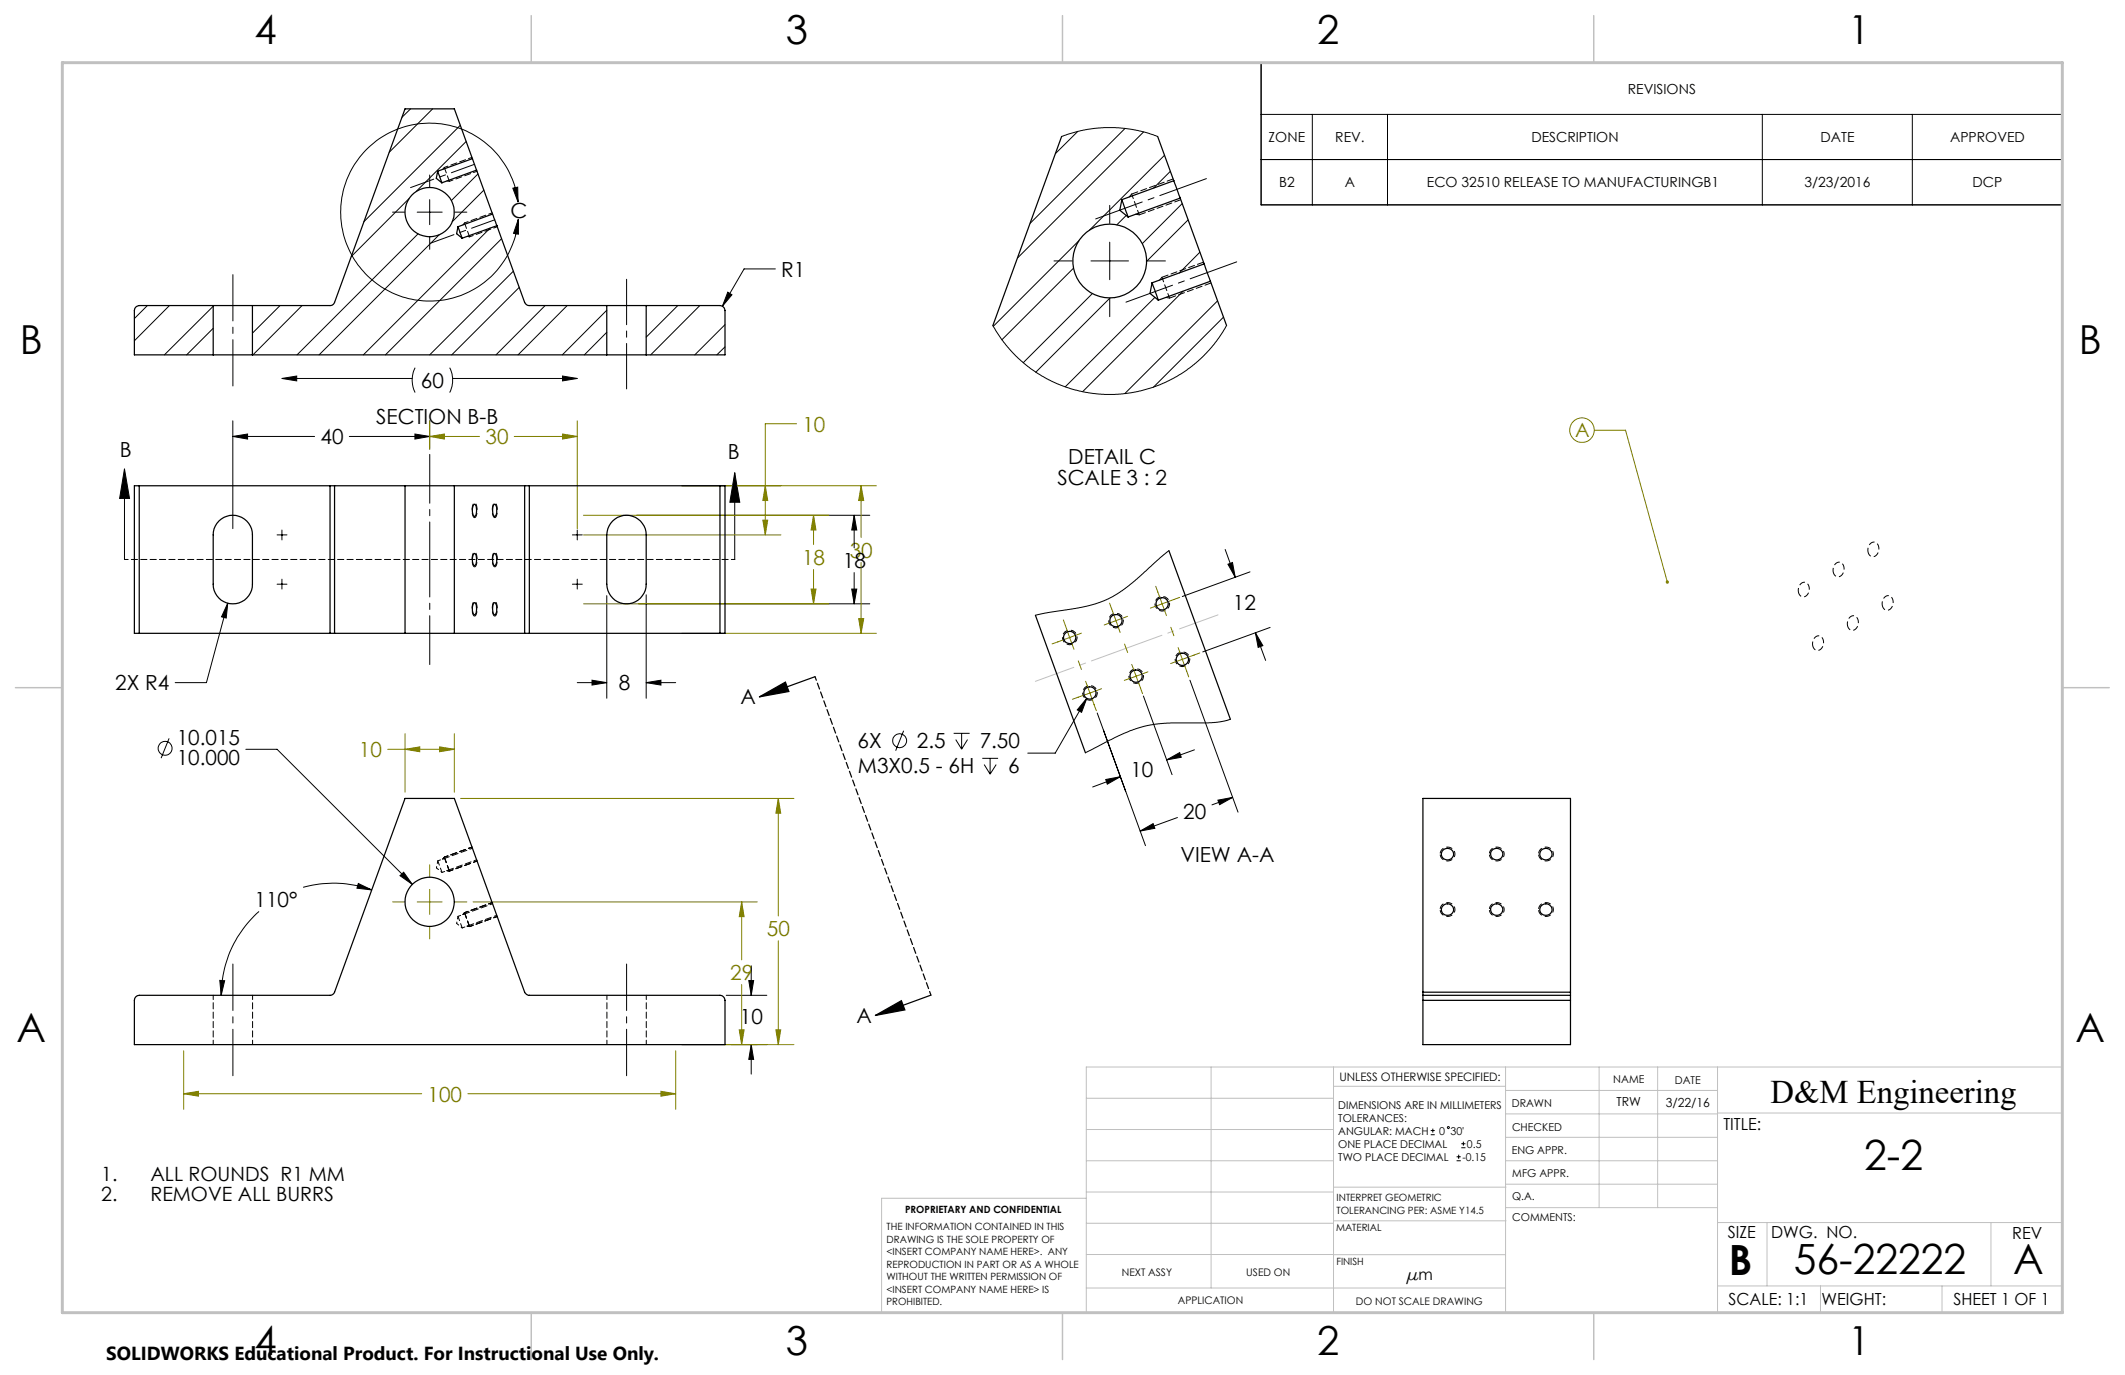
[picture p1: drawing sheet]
<svg xmlns="http://www.w3.org/2000/svg" width="432mm" height="279mm" viewBox="0 0 432 279" stroke-linecap="round" stroke-linejoin="round" font-family="sans-serif">
<g fill="none" stroke="#000" stroke-width=".2">
<path d="M256.3 12.7h162.8v28.9h-162.8zM87.3 35.6v2.4M104.2 38.2l1-.2 .1 3.1zM256.3 32.4h162.8M256.3 23.2h162.8M266.7 23.2v18.4M281.9 23.2v18.4M358.1 23.2v18.4M388.6 23.2v18.4M79.8 43.1h2.4M84.8 43.1h5.1M87.3 40.6v5"/>
<path d="M87.3 48.2v2.5M92.4 43.1h2.5M105.3 41.1a18.1 18.1 0 0 0-27.8-13.1 18.1 18.1 0 0 0 .6 30.7 18.1 18.1 0 0 0 27.2-14.2M105.3 44.5v3.1l-.9-.2zM147.9 59.4l.8 .5-1.9 2.3zM157.6 54.6h-6.4l-4.4 7.6M214.2 53h3.7M221.7 53h7.6M225.5 41.7v3.7M225.5 49.2v7.6M233.1 53h3.7M57.3 76.9l3-.5v1z"/>
<path d="M57.3 76.9h26.4M84.3 74.7a5.6 5.6 0 0 0 0 5.1M91.4 74.7a5.6 5.6 0 0 1 0 5.1M92 76.9h25.3M114.3 76.4l3 .5-3 .5zM225.5 60.6v3.7M25.3 95.3l1 6h-2zM25.3 95.3v18.4M47.3 88.7l3-.5v1zM47.3 85.5v21.9M47.3 88.7h16.6M71 88.7h16.3"/>
<path d="M84.3 88.2l3 .5-3 .5zM87.3 85.5v5.6M149.3 96.1l1 6h-2zM149.3 96.1v17.6M56.3 118.7h2M56.3 108.7h2M57.3 107.7v2M57.3 117.7v2M116.3 118.7h2M116.3 108.7h2M117.3 107.7v2M117.3 117.7v2"/>
<path d="M129.4 104.7h47.3M173.1 119.7h1l-.5 3zM173.6 104.7l.5 3h-1zM173.6 104.7v6.6M173.6 116.3v6.4M249 111.7l2 5.6M249.5 114.7l.9-.4 .6 3zM254 116.2l-13.8 5M46.3 122.6l-.3 3-1-.3zM46.3 122.6l-4.4 16.1h-6.3M117.3 138.7h6M120.3 138.2l3 .5-3 .5z"/>
<path d="M123.3 121v20.9M129.8 122.7h46.9M131.3 138.7l3-.5v1zM131.3 138.7h6M131.3 120.9v21M241.8 138.2l9.8 26.8M255.1 128.6l1.5 2.6-.9 .4zM255.1 128.6l2.1 5.6M258.1 127.5l-13.7 5M34.4 150l-1.7 4.1M50 152.3h6.3l27.5 27.4M183.6 148.5l-1.6 4"/>
<path d="M193.8 149h3.2M194.2 150.3l1.2 1.9M195.4 149v3.2M196.6 150.3l-1.2 1.9M199.6 154.1h3.2M200 155.4l1.2 1.9M201.2 154.1v3.2M202.4 155.4l-1.2 1.9M220.8 141.9l-1 2.8-.9-.4zM220.8 141.9l-6.4 11.1h-5.6M223 144.9l9.8 26.9M224.2 148.4l4.5 12.4"/>
<path d="M224.7 158.4l2.9-.6-2.6 1.5zM227.6 157.8l-5.6 2.1M232.3 141.4l5.9 16M237.1 154.4l2.6-1.5 .3 1zM242.7 152.4l-5.6 2M72.8 179.5l2.7 1.3-3-.3zM81.3 177.9l.7-.7 1.8 2.5zM231.7 168.9l2.6-1.5 .4 .9zM239.3 166.1l-7.6 2.8M247.5 162.6l3-.6-2.7 1.5zM250.5 162l-4.2 1.5M44.7 199.2l.9 .1-.7 2.9z"/>
<path d="M52.6 185.2a22.7 22.7 0 0 0-7.7 17M61.6 180.3a22.6 22.6 0 0 1 13.9 .5M152.2 199.2h.9l-.5 3zM152.6 196.3v5.9M147.6 202.2h8.2M148.6 212.3h7.2M152.6 212.3l.5 3h-.9zM152.6 212.3v6M290.7 230.6h.8M290.7 229.7h.8M291.1 229.3v.9M296 235.9h.8"/>
<path d="M296 235.1h.8M296.4 234.6v.9M296.9 233.2h.9M296.9 232.4h.9M297.4 232v.8"/>
<circle cx="33.6" cy="152.1" r="1.41"/>
<circle cx="182.8" cy="150.5" r="1.41"/>
<circle cx="294.3" cy="229.1" r=".21"/>
</g>
<path d="M165.6 137.5l-11.3 4.1M154.3 141.6l5.3-3 .7 1.9zM177.9 206.3l5.3-3 .7 1.9zM189.2 202.2l-11.3 4.1" fill="none" stroke="#000" stroke-width=".25"/>
<g fill="none" stroke="#808000" stroke-width=".2">
<path d="M87.3 85.5v5.8M87.3 88.7h10.1M87.3 88.7l3-.5v1zM104.5 88.7h12.8M114.3 88.2l3 .5-3 .5zM117.3 85.5v21.9M138.5 98.7h39.6M155.5 98.7l.5 3h-1zM161.9 86.1h-6.4v22.6M175 98.7v10.5M175 98.7l.5 3h-1zM324 87.4h6.3l8.5 30.9"/>
<path d="M118.6 108.7h40.1M118.6 104.7h49.9M155 105.7h1l-.5 3zM164.8 119.7h1l-.5 3zM165.3 104.7l.5 3h-1zM165.3 104.7v6M165.3 115.7v7M175 114.3v14.4M234.8 119.1l2.2 6M118.6 122.7h49.9M138.5 128.7h39.6M174.5 125.7h1l-.5 3z"/>
<path d="M216.1 126l1.2 3.5M217.3 129.5l.9 2.4M217.3 129.5l-3.5 1.3M219.7 128.7l-2.4 .8M220.6 138.4l.9 2.4M223.8 139.9l-2.3 .9M225.5 122.6l1.3 3.5M226.8 126.1l.8 2.4M226.8 126.1l-2.4 .9M229.1 125.2l-2.3 .9M230 135l.9 2.4M230.9 137.4l1.3 3.6"/>
<path d="M230.9 137.4l-2.4 .9M233.3 136.5l-2.4 .9M239.4 131.6l.8 2.4M239.7 121.4l-5.9 2.2M240.2 134l1.3 3.5M240.2 134l-2.3 .8M243.8 132.7l-3.6 1.3M78.8 152.3h13.5M82.3 149.1v11.9M82.3 152.3l3-.5v1zM89.3 151.8l3 .5-3 .5zM92.3 149.1v11.9"/>
<path d="M221.5 140.8l1.3 3.6M221.5 140.8l-3.6 1.3M87.3 175.7v2.5M93.6 162.2h67.7M158.2 162.2l.4 3h-.9zM158.2 162.2v23.9M79.8 183.3h2.4M84.8 183.3h5.1M87.3 180.7v5.1M87.3 188.3v2.5M92.4 183.3h2.5M96.1 183.3h57.8"/>
<path d="M150.7 183.3l.5 3h-1zM150.7 183.3v11.8M158.2 191.2v21.1M37.3 213.5v11.9M137.3 213.5v11.9M138.5 212.3h22.8M150.2 209.3h1l-.5 3zM150.7 200.1v12.2M157.7 209.3h.9l-.4 3zM37.3 222.2h48.4M37.3 222.2l3-.4v.9zM95.1 222.2h42.2"/>
<path d="M134.3 221.8l3 .4-3 .5z"/>
<circle cx="321.5" cy="87.4" r="2.49"/>
</g>
<path d="M292.6 173.5a1.45 1.45 0 0 1 1.5-1.5 1.45 1.45 0 0 1 1.5 1.5 1.45 1.45 0 0 1-1.5 1.4h-.2a1.44 1.44 0 0 1-1.3-1.4M302.6 173.5a1.45 1.45 0 0 1 1.5-1.5 1.45 1.45 0 0 1 1.5 1.5 1.45 1.45 0 0 1-1.5 1.4h-.2a1.44 1.44 0 0 1-1.3-1.4M312.6 173.5a1.45 1.45 0 0 1 1.5-1.5 1.45 1.45 0 0 1 1.5 1.5 1.45 1.45 0 0 1-1.5 1.4h-.2a1.44 1.44 0 0 1-1.3-1.4M292.6 184.8a1.45 1.45 0 0 1 1.5-1.5 1.45 1.45 0 0 1 1.5 1.5 1.45 1.45 0 0 1-1.5 1.4h-.2a1.44 1.44 0 0 1-1.3-1.4M302.6 184.8a1.45 1.45 0 0 1 1.5-1.5 1.45 1.45 0 0 1 1.5 1.5 1.45 1.45 0 0 1-1.5 1.4h-.2a1.44 1.44 0 0 1-1.3-1.4M312.6 184.8a1.45 1.45 0 0 1 1.5-1.5 1.45 1.45 0 0 1 1.5 1.5 1.45 1.45 0 0 1-1.5 1.4h-.2a1.44 1.44 0 0 1-1.3-1.4" fill="none" stroke="#000" stroke-width=".2" stroke-dasharray="1.3 .6" stroke-dashoffset="-.1" stroke-linecap="butt"/>
<path d="M96.4 115.2a2.61 2.61 0 0 1-.2-2.9 .34 .34 0 0 1 .4-.1 .34 .34 0 0 1 .2 .5 2.49 2.49 0 0 1-.4 2.5M96.4 105.2a2.61 2.61 0 0 1-.2-2.9 .34 .34 0 0 1 .4-.1 .34 .34 0 0 1 .2 .5 2.49 2.49 0 0 1-.4 2.5M100.5 115.2a2.61 2.61 0 0 1-.2-2.9 .34 .34 0 0 1 .5-.1 .34 .34 0 0 1 .1 .5 2.49 2.49 0 0 1-.4 2.5M100.5 105.2a2.61 2.61 0 0 1-.2-2.9 .34 .34 0 0 1 .5-.1 .34 .34 0 0 1 .1 .5 2.49 2.49 0 0 1-.4 2.5M96.4 125.2a2.61 2.61 0 0 1-.2-2.9 .34 .34 0 0 1 .4-.1 .34 .34 0 0 1 .2 .5 2.49 2.49 0 0 1-.4 2.5M100.5 125.2a2.61 2.61 0 0 1-.2-2.9 .34 .34 0 0 1 .5-.1 .34 .34 0 0 1 .1 .5 2.49 2.49 0 0 1-.4 2.5" fill="none" stroke="#000" stroke-width=".2" stroke-dasharray="1.3 .6" stroke-dashoffset=".1" stroke-linecap="butt"/>
<path d="M372.5 116.3a1.45 1.45 0 0 1 1.6-2 1.62 1.62 0 0 1 .6 1.7 1.62 1.62 0 0 1-1.3 1.2l-.6-.3-.3-.6M379.6 112.3a1.45 1.45 0 0 1 1.5-2.1 1.62 1.62 0 0 1 .6 1.7 1.62 1.62 0 0 1-1.2 1.2l-.6-.3-.3-.5M365.5 120.4a1.45 1.45 0 0 1 1.5-2 1.62 1.62 0 0 1 .6 1.7 1.62 1.62 0 0 1-1.3 1.2l-.6-.3-.2-.6M368.4 131.3a1.45 1.45 0 0 1 1.5-2 1.62 1.62 0 0 1 .6 1.6 1.62 1.62 0 0 1-1.3 1.3l-.6-.4-.2-.5M375.4 127.2a1.45 1.45 0 0 1 1.6-2 1.62 1.62 0 0 1 .6 1.7 1.62 1.62 0 0 1-1.3 1.2l-.6-.3-.3-.6M382.5 123.1a1.45 1.45 0 0 1 1.5-2 1.62 1.62 0 0 1 .7 1.7 1.62 1.62 0 0 1-1.3 1.2l-.6-.3-.3-.6" fill="none" stroke="#000" stroke-width=".2" stroke-dasharray="1.3 .6" stroke-dashoffset=".3" stroke-linecap="butt"/>
<path d="M216 130a1.5 1.5 0 0 1 1.4-2 1.5 1.5 0 0 1 1.3 2.2 1.5 1.5 0 0 1-2.4 .3l-.3-.5M225.4 126.6a1.5 1.5 0 0 1 1.4-2 1.5 1.5 0 0 1 1.3 2.1 1.5 1.5 0 0 1-2.4 .4l-.3-.5M229.5 137.9a1.5 1.5 0 0 1 1.4-2 1.5 1.5 0 0 1 1.3 2.1 1.5 1.5 0 0 1-2.4 .4l-.3-.5M234.8 123.2a1.5 1.5 0 0 1 1.4-2 1.5 1.5 0 0 1 1.3 2.1 1.5 1.5 0 0 1-2.4 .4l-.3-.5M238.9 134.5a1.5 1.5 0 0 1 1.4-2 1.5 1.5 0 0 1 1.3 2.1 1.5 1.5 0 0 1-2.4 .4l-.3-.5M220.1 141.3a1.5 1.5 0 0 1 1.4-2 1.5 1.5 0 0 1 1.3 2.1 1.5 1.5 0 0 1-2.4 .4l-.3-.5" fill="none" stroke="#000" stroke-width=".2" stroke-dasharray="1.3 .6" stroke-dashoffset=".7" stroke-linecap="butt"/>
<path d="M189.2 202.2l-23.6-64.7" fill="none" stroke="#000" stroke-width=".25" stroke-dasharray="1.3 .6" stroke-dashoffset=".5"/>
<path d="M47.3 55.8v22.6M47.3 218.6v-22.7M127.3 218.6v-22.7" fill="none" stroke="#000" stroke-width=".2" stroke-dasharray="15.2 1.3 1.3 1.3" stroke-dashoffset="5.8"/>
<path d="M87.3 135v-42.7" fill="none" stroke="#000" stroke-width=".2" stroke-dasharray="15.2 1.3 1.3 1.3" stroke-dashoffset="5.3"/>
<path d="M127.3 56.7v22.3" fill="none" stroke="#000" stroke-width=".2" stroke-dasharray="15.2 1.3 1.3 1.3" stroke-dashoffset="6"/>
<path d="M83.4 38.1l13-4.7M100.5 44.7l-13 4.7" fill="none" stroke="#000" stroke-width=".2" stroke-dasharray="15.2 1.3 1.3 1.3" stroke-dashoffset="10.2"/>
<path d="M95.9 32l-5.6 2M96.9 34.8l-5.6 2M100 43.3l-5.6 2M101.1 46.1l-5.7 2M149.3 113.7h-124M95.9 172.1l-5.6 2.1M96.9 174.9l-5.6 2.1M100 183.4l-5.6 2.1M101.1 186.2l-5.7 2.1" fill="none" stroke="#000" stroke-width=".2" stroke-dasharray="1.3 .6" stroke-dashoffset=".5"/>
<path d="M210.4 138.5l37.1-13.6" fill="none" stroke="#c0c0c0" stroke-width=".2" stroke-dasharray="15.2 1.3 1.3 1.3" stroke-dashoffset="6.9"/>
<g fill="none" stroke="#c0c0c0" stroke-width=".2">
<path d="M246.1 216.8v44.9M271 216.8v49.9M305.9 216.8v49.9M324.9 216.8v28.6M336.8 216.8v28.6M349 216.8v49.9M220.7 235.9h50.3M220.7 229.5h50.3M220.7 223.2h50.3M271 220.7h34.9M305.9 231.1h43.1M305.9 226.3h43.1"/>
<path d="M305.9 221.6h43.1M305.9 235.9h43.1M349 226.2h70.1M220.7 243.5h-41.6v23.2h240v-49.9h-198.4v49.9M220.7 248.6h50.3M220.7 242.2h50.3M220.7 254.9h50.3M271 255h34.9M271 248.1h35M271 241.2h35M305.9 240.6h43.1M306 245.4h43"/>
<path d="M349 248.4h70.1M359.1 248.4v12.9M404.6 248.4v12.9M220.7 261.7h85.2M349 261.3h70.1M369.9 261.3v5.4M394.6 261.3v5.4"/>
</g>
<path d="M107.9 3.2v9.5M215.9 3.2v9.5M323.8 3.2v9.5M3.1 139.7h9.6M419.1 139.7h9.5M107.9 266.7v9.6M215.9 266.7v9.6M323.8 266.7v9.6" fill="none" stroke="#c0c0c0" stroke-width=".3"/>
<path d="M12.7 12.7h406.4v254h-406.4z" fill="none" stroke="#c0c0c0" stroke-width=".6"/>
<path d="M90.3 34l1 2.8M94.4 45.3l1 2.8M90.3 174.2l1 2.8M94.4 185.5l1 2.8" fill="none" stroke="#000" stroke-width=".2" stroke-dasharray="1.3 .6" stroke-dashoffset=".1"/>
<path d="M230 39.4l1.5 4.3M236.1 56.3l1.5 4.3" fill="none" stroke="#000" stroke-width=".2" stroke-dasharray="1.3 .6" stroke-dashoffset=".3"/>
<path d="M222.6 44.5l22.5-8.2M251.3 53.2l-22.5 8.2" fill="none" stroke="#000" stroke-width=".2" stroke-dasharray="15.2 1.3 1.3 1.3" stroke-dashoffset="5.2"/>
<path d="M90.3 34l-.3 .4M91.3 36.8h-.5M94.4 45.3l-.3 .4M95.4 48.1l-.5-.1M90.3 174.2l-.3 .4M91.3 177l-.5-.1M94.4 185.5l-.3 .3M95.4 188.3l-.5-.1" fill="none" stroke="#000" stroke-width=".2" stroke-dasharray="1.3 .6"/>
<path d="M238.4 36.4l-8.4 3M239.9 40.6l-8.4 3.1M244.6 53.3l-8.5 3M246.1 57.5l-8.5 3.1" fill="none" stroke="#000" stroke-width=".2" stroke-dasharray="1.3 .6" stroke-dashoffset="-.1"/>
<path d="M230 39.4l-.5 .6M231.5 43.7l-.7-.2M236.1 56.3l-.5 .6M237.6 60.6l-.7-.2" fill="none" stroke="#000" stroke-width=".2" stroke-dasharray="1.3 .6" stroke-dashoffset=".4"/>
<path d="M219.1 134.3l.6 1.7M228.5 130.9l.6 1.7M237.9 127.5l.6 1.7" fill="none" stroke="#808000" stroke-width=".2" stroke-dasharray="15.2 1.3 1.3 1.3"/>
<g fill="#000">
<path d="M149.3 96.1l1 6h-2zM25.3 95.3l1 6h-2zM104.2 38.2l1-.2 .1 3.1zM105.3 44.5v3.1l-.9-.2z"/>
<path d="M81.3 177.9l2.5 1.8-1.8-2.5zM72.8 179.5l2.7 1.3-3-.3zM44.7 199.2l.9 .1-.7 2.9zM152.2 199.2h.9l-.5 3zM152.6 212.3l.5 3h-.9zM46.3 122.6l-1.3 2.7 1 .3zM120.3 138.2l3 .5-3 .5zM131.3 138.7l3-.5v1zM47.3 88.7l3-.5v1zM84.3 88.2l3 .5-3 .5zM173.6 104.7l.5 3h-1zM173.1 119.7h1l-.5 3zM255.1 128.6l1.5 2.6-.9 .4zM249.5 114.7l.9-.4 .6 3zM231.7 168.9l2.6-1.5 .4 .9zM247.5 162.6l3-.6-2.7 1.5zM224.7 158.4l2.9-.6-2.6 1.5zM237.1 154.4l2.6-1.5 .3 1zM220.8 141.9l-1.9 2.4 .9 .4zM57.3 76.9l3-.5v1zM114.3 76.4l3 .5-3 .5zM147.9 59.4l-1.1 2.8 1.9-2.3z"/>
<path d="M177.9 206.3l5.3-3 .7 1.9zM154.3 141.6l5.3-3 .7 1.9z"/>
</g>
<g fill="#808000">
<path d="M338.6 118l.2-.1a.35 .35 0 0 1 .3 .3 .35 .35 0 0 1-.2 .4l-.1-.3 .1 .3a.35 .35 0 0 1-.4-.2 .35 .35 0 0 1 .1-.4z"/>
<path d="M157.7 209.3h.9l-.4 3zM158.2 162.2l.4 3h-.9zM89.3 151.8l3 .5-3 .5zM82.3 152.3l3-.5v1zM37.3 222.2l3-.4v.9zM134.3 221.8l3 .4-3 .5zM150.7 183.3l.5 3h-1zM150.2 209.3h1l-.5 3zM175 98.7l.5 3h-1zM174.5 125.7h1l-.5 3zM87.3 88.7l3-.5v1zM114.3 88.2l3 .5-3 .5zM155 105.7h1l-.5 3zM155.5 98.7l.5 3h-1zM165.3 104.7l.5 3h-1zM164.8 119.7h1l-.5 3z"/>
</g>
<g fill="none" stroke="#000" stroke-width=".25">
<path d="M88.9 34.8l.9 2.3M88.9 34.8l-.2 1.4 1.1 .9M96 32.2l-3.7-10.1h-10l-14.3 39.4a.97 .97 0 0 1-.9 .6h-15.8M96 32.2l.8 2.4M96 32.2l-7.1 2.6M96.8 34.6l3.3 8.9M96.8 34.6l-7 2.5M215.7 27.7l-13.9 38.4M235.2 27.7l3.3 9M238.5 36.7l1.3 3.6M238.5 36.7l-10.5 3.9M93.1 46.1l.8 2.3"/>
<path d="M93.1 46.1l-.3 1.4 1.1 .9M100.1 43.5l.9 2.4M100.1 43.5l-7 2.6M101 45.9l5.6 15.6a1.07 1.07 0 0 0 1 .6h15.7M101 45.9l-7.1 2.5M228 40.6l1.2 3.5M228 40.6l-.5 2.1 1.7 1.4M234.1 57.5l1.3 3.5M234.1 57.5l-.4 2.1 1.7 1.4M239.8 40.3l4.9 13.3M239.8 40.3l-10.6 3.8M244.7 53.6l1.3 3.6"/>
<path d="M244.7 53.6l-10.6 3.9M246 57.2l-10.6 3.8M246 57.2l3.2 8.9M43.3 62.1h-15a1.02 1.02 0 0 0-1 1v9h16M43.3 62.1h8M43.3 72.1h8M43.3 62.1v10M51.3 62.1v10M51.3 72.1h72M123.3 62.1h8M123.3 72.1h8M123.3 62.1v10"/>
<path d="M131.3 62.1h15a1.09 1.09 0 0 1 1 1v9h-16M131.3 62.1v10M28.3 98.7h-1v30h1M28.3 98.7h38.8M28.3 98.7v30M67.1 98.7h.9M67.1 98.7v30M68 98.7h38.6M68 98.7v30M82.3 98.7v30M92.3 98.7v30M106.6 98.7h1"/>
<path d="M106.6 98.7v30M107.6 98.7h38.7M107.6 98.7v30M146.3 98.7h1v30h-1M146.3 98.7v30M44.5 105.9a4 4 0 0 1 4.3-.9 4 4 0 0 1 2.5 3.7v10a4 4 0 0 1-4 4 4 4 0 0 1-4-4v-10a3.8 3.8 0 0 1 1.2-2.8zM96.3 102.5l.1-.1a2.19 2.19 0 0 1 0 2.6 1.95 1.95 0 0 1-.1-2.5zM96.3 112.5h.1a2.13 2.13 0 0 1 0 2.4 1.92 1.92 0 0 1-.1-2.4zM100.4 102.5l.1-.1a2.19 2.19 0 0 1 0 2.6 2.09 2.09 0 0 1-.1-2.5zM100.4 112.5h.1a2.13 2.13 0 0 1 0 2.4 1.87 1.87 0 0 1-.3-2.1zM124.5 105.9a4 4 0 0 1 4.3-.9 4 4 0 0 1 2.5 3.7v10a4 4 0 0 1-4 4 4 4 0 0 1-4-4v-10a4.1 4.1 0 0 1 1.2-2.8zM237.5 111.9l12.5 34.3"/>
<path d="M28.3 128.7h38.8M67.1 128.7h.9M68 128.7h38.6M96.3 122.5l.1-.1a2.19 2.19 0 0 1 0 2.6 1.95 1.95 0 0 1-.1-2.5zM100.4 122.5l.1-.1a2.19 2.19 0 0 1 0 2.6 2.09 2.09 0 0 1-.1-2.5zM106.6 128.7h1M107.6 128.7h38.7M210.4 125l10.2 28M27.6 202.6l.7-.4h38.8a.97 .97 0 0 0 .9-.6l14.3-39.4h10l14.3 39.4a1.07 1.07 0 0 0 1 .6h38.7a1.09 1.09 0 0 1 1 1.1v9h-120v-9zM289.1 202.2v1.1M289.1 201.6v.6M289.1 202.2h30"/>
<path d="M289.1 201.6v-39.4h30v39.4M289.1 203.3v9h30v-9M289.1 203.3h30M289.1 201.6h30M319.1 202.2v1.1M319.1 201.6v.6"/>
<circle cx="87.3" cy="43.1" r="5"/>
<circle cx="225.5" cy="53" r="7.5"/>
<circle cx="217.4" cy="129.5" r="1.25"/>
<circle cx="226.7" cy="126.1" r="1.25"/>
<circle cx="230.9" cy="137.4" r="1.25"/>
<circle cx="236.2" cy="122.7" r="1.24"/>
<circle cx="240.3" cy="134" r="1.26"/>
<circle cx="221.5" cy="140.8" r="1.26"/>
<circle cx="294.1" cy="173.6" r="1.22"/>
<circle cx="304.1" cy="173.6" r="1.22"/>
<circle cx="314.1" cy="173.6" r="1.22"/>
<circle cx="87.3" cy="183.3" r="5"/>
<circle cx="294.1" cy="184.9" r="1.21"/>
<circle cx="304.1" cy="184.9" r="1.21"/>
<circle cx="314.1" cy="184.9" r="1.21"/>
</g>
<path d="M89 174.9l.8 2.4M93.1 186.2l.8 2.4" fill="none" stroke="#000" stroke-width=".2" stroke-dasharray="1.3 .6" stroke-dashoffset=".3"/>
<path d="M43.3 212.2v-10M51.3 212.2v-10M123.3 212.2v-10M131.3 212.2v-10" fill="none" stroke="#000" stroke-width=".2" stroke-dasharray="1.3 .6" stroke-dashoffset=".4"/>
<path d="M88.7 176.4l1.1 .9M89 174.9l-.3 1.5M89.8 177.3l7.1-2.6M96 172.4l-7 2.5M92.8 187.6l1.1 1M93.1 186.2l-.3 1.4M93.9 188.6l7.1-2.6M100.1 183.6l-7 2.6" fill="none" stroke="#000" stroke-width=".2" stroke-dasharray="1.3 .6" stroke-dashoffset=".7"/>
<g fill="none" stroke="#000" stroke-width=".2">
<path d="M83.4 22.1l-1.7 1.7M87.9 22.1l-8.8 8.8M93.5 25.5l-19.6 19.5M94.7 28.8l-10.1 10.1M97.1 35.3l-5.4 5.4M98.3 38.6l-6.4 6.4M215.7 27.7l4.5-1.3 4.1-.5 3 .1 2.7 .3 2.6 .5 2.6 .9M219 26.7l-4.5 4.5M228.6 26.1l-19.3 19.3M232.4 26.8l-25.6 25.6M236.6 31.5l-15.2 15.2M237.8 34.8l-3.4 3.4"/>
<path d="M83.1 40.4l-11.7 11.7M84.9 47.5l-24.5 24.6M89.3 47.7l-24.5 24.4M99.6 46.4l-25.8 25.7M101.9 48.5l-23.6 23.6M104.3 55.1l-17 17M105.5 58.4l-13.7 13.7M218.1 54.5l-14.5 14.5M219.2 48.9l-17.4 17.4M222 59.7l-14.1 14M228.8 43.8l-1.9 1.9M240.2 41.4l-8.1 8.1"/>
<path d="M240.4 59.2l-20.4 20.4M241.4 44.7l-8.4 8.4M243.8 51.3l-4.2 4.2M30 62.1l-2.7 2.6M34.4 62.1l-7.1 7.2M43.3 62.2l-9.9 9.9M43.3 66.7l-5.4 5.4M56.9 62.1l-5.6 5.6M61.4 62.1l-10 10M110.8 62.1l-10 10M115.3 62.1l-10 10M123.3 63l-9 9.1"/>
<path d="M123.3 67.5l-4.6 4.6M137.7 62.1l-6.4 6.4M142.2 62.1l-10 10M147.3 66l-6.1 6.1M147.3 70.5l-1.6 1.6M201.8 66.1l1.8 2.9 1.8 2.2 2.7 2.7 2.5 1.8 3.1 1.8 3.9 1.5 3.6 .8 3.2 .4 3.7-.2 3.6-.6 4-1.2 3.3-1.6 2.9-2 2.8-2.4 2.4-2.8 2.1-3.3M225.6 60.5l-15.1 15.1M234.7 60.4l-18.2 18.2M247.4 61.1l-18.8 18.9M248.6 64.5l-14.2 14.2M237.5 111.9l-8.2 7.2-2.2 1.6-2 1-1.7 .7-2.6 .8-8.4 1.4-2 .4M250 146.2l-1.1 .3-2.2 .3-9.6 .1-2.3 .2-2.3 .5-2.7 .8-1.7 .8-7.5 3.8"/>
</g>
<g font-size="8.5">
<text x="378.8" y="237.7">2-2</text>
<text x="351.3" y="259">B</text>
<text x="364.5" y="258.9">56-22222</text>
<text x="409.1" y="258.9">A</text>
</g>
<g font-size="8.1">
<text x="51.7" y="9">4</text>
<text x="159.7" y="9">3</text>
<text x="267.6" y="9">2</text>
<text x="375.6" y="9">1</text>
<text x="4" y="72">B</text>
<text x="422.4" y="72">B</text>
<text x="3.3" y="211.7">A</text>
<text x="421.7" y="211.7">A</text>
<text x="51.7" y="275.2">4</text>
<text x="159.7" y="275.2">3</text>
<text x="267.6" y="275.2">2</text>
<text x="375.6" y="275.2">1</text>
</g>
<text font-size="6.7" x="359.8" y="224.1">D&amp;M Engineering</text>
<g font-size="4.2">
<text x="103.7" y="44.3">C</text>
<text x="158.7" y="56.2">R1</text>
<text x="85.5" y="78.8">60</text>
<text x="76.5" y="86.2">SECTION B-B</text>
<text x="24.3" y="92.8">B</text>
<text x="65.1" y="90.3">40</text>
<text x="147.9" y="93.2">B</text>
<text x="217.1" y="94.3">DETAIL C</text>
<text x="214.9" y="98.5">SCALE 3 : 2</text>
<text x="171.3" y="115.4">18</text>
<text x="250.5" y="124">12</text>
<text x="23.4" y="140.3">2X R4</text>
<text x="125.8" y="140.3">8</text>
<text x="150.5" y="143.1">A</text>
<text x="35.9" y="151.3">10.015</text>
<text x="35.9" y="155.4">10.000</text>
<text x="174.3" y="152">6X</text>
<text x="186.3" y="152">2.5</text>
<text x="199.1" y="152">7.50</text>
<text x="174.3" y="157.1">M3X0.5 - 6H</text>
<text x="204.9" y="157.1">6</text>
<text x="229.7" y="157.8">10</text>
<text x="240.4" y="166.4">20</text>
<text x="239.9" y="175.1">VIEW A-A</text>
<text x="51.7" y="184.3">110°</text>
<text x="150.3" y="208.1">10</text>
<text x="174" y="207.8">A</text>
</g>
<g font-size="4.2" fill="#808000">
<text x="163" y="87.7">10</text>
<text x="98.6" y="90.3">30</text>
<text x="172.7" y="113.3">30</text>
<text x="163" y="114.8">18</text>
<text x="72.9" y="153.8">10</text>
<text x="155.8" y="190.2">50</text>
<text x="148.4" y="199.1">29</text>
<text x="86.9" y="223.8">100</text>
</g>
<text font-size="4" fill="#808000" x="320" y="88.8">A</text>
<g font-size="4">
<text x="20.6" y="240.1">1.</text>
<text x="20.6" y="244.1">2.</text>
<text x="30.6" y="240.1">ALL ROUNDS R1 MM</text>
<text x="30.6" y="244.1">REMOVE ALL BURRS</text>
</g>
<text font-size="3.8" x="21.6" y="276.3">SOLIDWORKS Educational Product. For Instructional Use Only.</text>
<g font-size="3.4">
<text x="350.2" y="229.5">TITLE:</text>
<text x="351.1" y="251.6">SIZE</text>
<text x="359.9" y="251.6">DWG. NO.</text>
<text x="408.9" y="251.7">REV</text>
<text x="351.2" y="265.2">SCALE: 1:1</text>
<text x="370.1" y="265.3">WEIGHT:</text>
<text x="396.9" y="265.2">SHEET 1 OF 1</text>
</g>
<text font-size="3.2" x="285.7" y="260.1">mm</text>
<g font-size="2.8">
<text x="330.8" y="19">REVISIONS</text>
<text x="257.8" y="28.9">ZONE</text>
<text x="271.3" y="28.9">REV.</text>
<text x="311.2" y="28.9">DESCRIPTION</text>
<text x="369.9" y="28.9">DATE</text>
<text x="396.3" y="28.9">APPROVED</text>
<text x="259.9" y="38.1">B2</text>
<text x="273.3" y="38.1">A</text>
<text x="289.9" y="38.1">ECO 32510 RELEASE TO MANUFACTURINGB1</text>
<text x="366.7" y="38.1">3/23/2016</text>
<text x="400.8" y="38.1">DCP</text>
</g>
<g font-size="2.5">
<text x="328.5" y="224.8">TRW</text>
<text x="338.5" y="224.9">3/22/16</text>
</g>
<text font-size="2.4" x="272.2" y="219.7">UNLESS OTHERWISE SPECIFIED:</text>
<g font-size="2.2">
<text x="327.8" y="220.1">NAME</text>
<text x="340.3" y="220.2">DATE</text>
<text x="271.9" y="225.3">DIMENSIONS ARE IN MILLIMETERS</text>
<text x="271.9" y="227.9">TOLERANCES:</text>
<text x="307.2" y="224.9">DRAWN</text>
<text x="271.9" y="233.2">ONE PLACE DECIMAL</text>
<text x="271.9" y="230.6">ANGULAR: MACH</text>
<text x="292.5" y="230.6">0</text>
<text x="294.7" y="230.6">30'</text>
<text x="298.1" y="233.2">0.5</text>
<text x="307.3" y="229.8">CHECKED</text>
<text x="271.9" y="235.9">TWO PLACE DECIMAL</text>
<text x="297.1" y="235.9">-0.15</text>
<text x="307.2" y="234.5">ENG APPR.</text>
<text x="307.3" y="239.2">MFG APPR.</text>
<text x="307.3" y="243.9">Q.A.</text>
<text x="307.3" y="248.1">COMMENTS:</text>
</g>
<g font-size="2.1">
<text x="227.9" y="259.2">NEXT ASSY</text>
<text x="253.3" y="259.2">USED ON</text>
<text x="239.3" y="265">APPLICATION</text>
<text x="275.5" y="265.1">DO NOT SCALE DRAWING</text>
</g>
<g font-size="2">
<text x="271.6" y="244.1">INTERPRET GEOMETRIC</text>
<text x="180.2" y="250">THE INFORMATION CONTAINED IN THIS</text>
<text x="183.9" y="246.4">PROPRIETARY AND CONFIDENTIAL</text>
<text x="271.5" y="250.2">MATERIAL</text>
<text x="271.6" y="246.6">TOLERANCING PER: ASME Y14.5</text>
<text x="180.2" y="252.5">DRAWING IS THE SOLE PROPERTY OF</text>
<text x="180.2" y="255.1">&lt;INSERT COMPANY NAME HERE&gt;. ANY</text>
<text x="180.2" y="257.6">REPRODUCTION IN PART OR AS A WHOLE</text>
<text x="271.5" y="257">FINISH</text>
<text x="180.2" y="260.1">WITHOUT THE WRITTEN PERMISSION OF</text>
<text x="180.2" y="262.6">&lt;INSERT COMPANY NAME HERE&gt; IS</text>
<text x="180.2" y="265.2">PROHIBITED.</text>
</g>
</svg>
